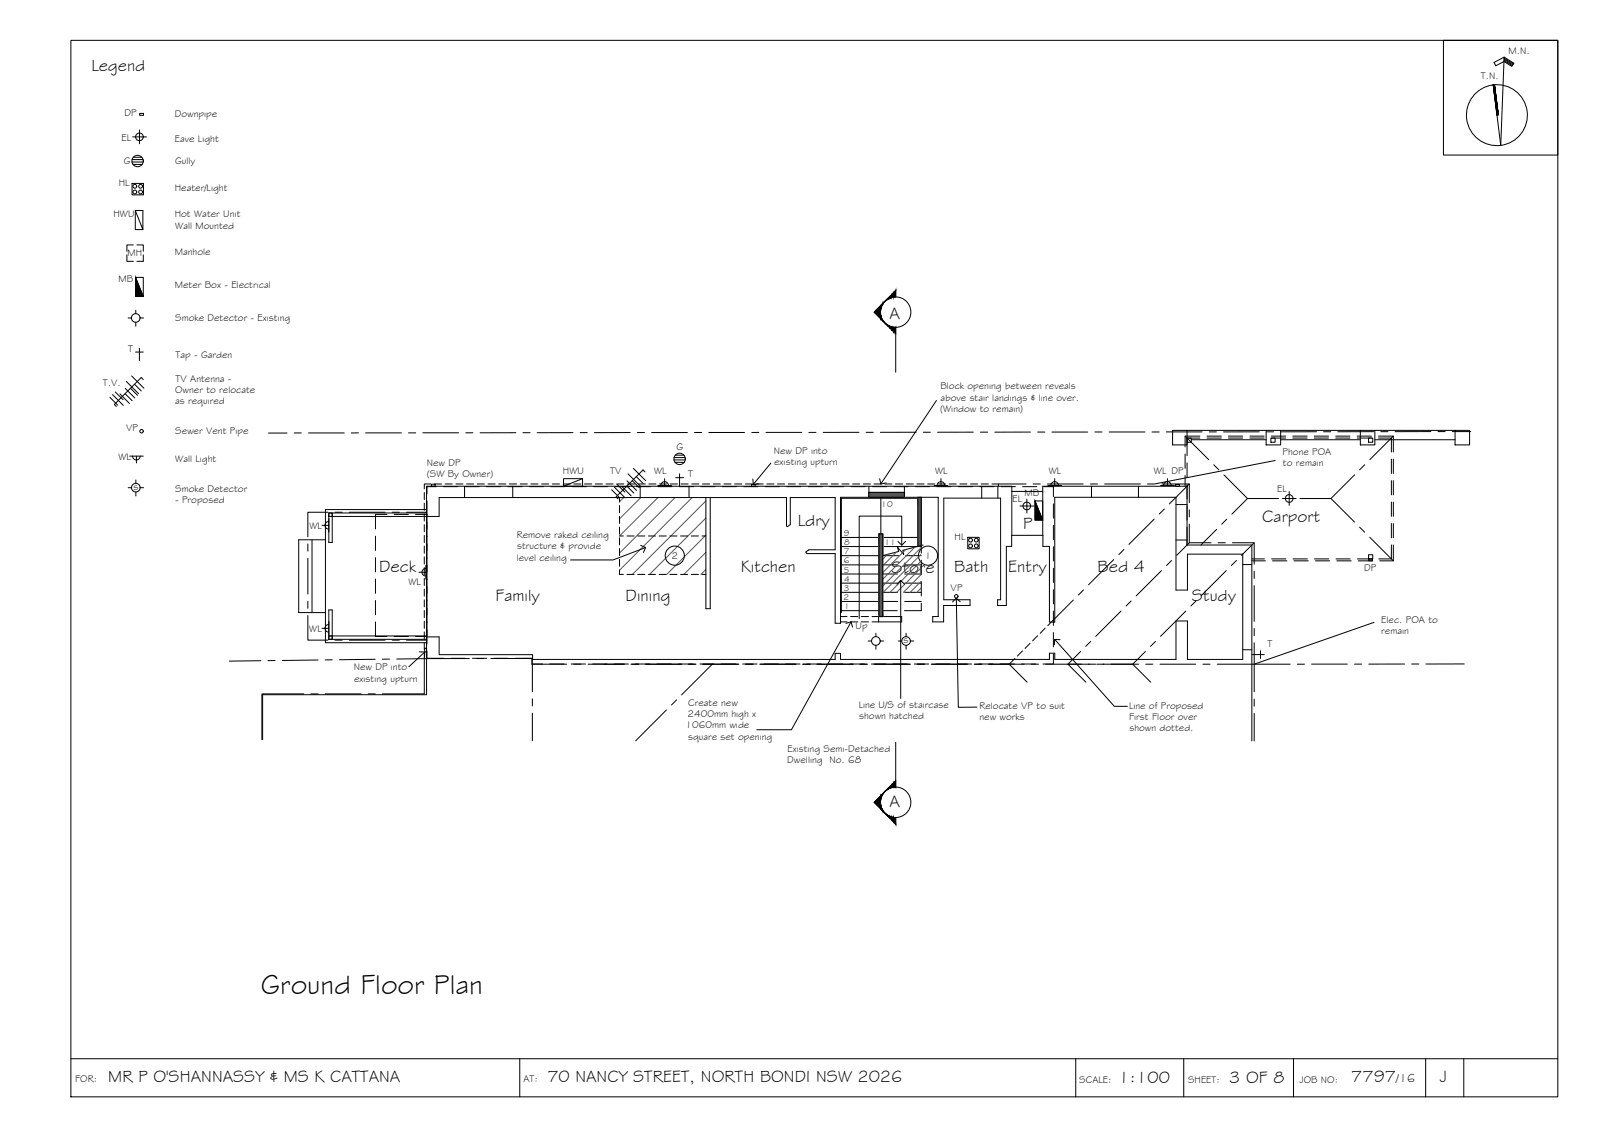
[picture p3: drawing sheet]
<svg xmlns="http://www.w3.org/2000/svg" width="420mm" height="297mm" viewBox="0 0 420 297" stroke-linecap="round" stroke-linejoin="round" font-family="sans-serif">
<!-- layer: BORDER -->
<g fill="none" stroke="#000" stroke-width=".26">
<path d="M18.6 10.6h390v277h-390zM378.6 10.6h30v30.1h-30zM394.4 15.8l2.2 1.4M394.5 15.3l2.4 1.5M394.5 15.6l2.3 1.4M394.5 15l2.5 1.6-.5 .8-2.1-1.3-2.1 1.1-.5-.8 2.7-1.4-.9 23.1-2-15.9M392 22.2l1 7.9M18.6 277.6h390M136.3 277.6v10M282.1 277.6v10M310.5 277.6v10M339.2 277.6v10"/>
<path d="M373.9 277.6v10M383.9 277.6v10"/>
<circle cx="392.6" cy="30.2" r="8"/>
</g>
<!-- layer: TEXT -->
<g fill="none" stroke="#000" stroke-width=".26">
<circle cx="177" cy="145.7" r="2.51"/>
<circle cx="243.4" cy="145.7" r="2.51"/>
</g>
<!-- layer: EXISTING -->
<g fill="none" stroke="#000" stroke-width=".26">
<path d="M307.5 112.8h3.8v3.8h-3.8zM311.3 114.8h1.1v1.1h-1.1zM311.3 112.8h20.8M312.4 115.3h19.7M332.1 112.8h3.8v3.8h-3.8zM333.3 114.8h1.1v1.1h-1.1zM335.9 112.8h20.9M335.9 115.3h20.9M356.8 112.8h3.8v3.8h-3.8zM358.9 114.8h1.1v1.1h-1.1zM360.6 112.8h21M360.6 115.3h21"/>
<path d="M381.6 112.8h3.8v3.8h-3.8zM86.2 135.4h29v-5h91.1v7.4l.2 .3 .8-.6v-7.1h11.7v13.7h-6.9l-.8 .6 .3 .4h7.4v18.3h1.4v-.4h1.8M86.2 134.5h.9v.9h-.9zM87.1 134.5v7.7h-.9v-7.7h25.7M111.9 133.6h-26.5v34.9h26.5M121.8 127.5v2.9M134.5 127.5v2.9M162.5 130.4v1.2M162.5 132.5v1.9M162.5 135.4v1.8M162.5 138.2v1.9M167.9 127.5v2.9"/>
<path d="M180.7 127.5v2.9M185.1 130.4v29.2h1.2v-29.2M227.9 127.5v2.9M237.2 127.5v2.9M257.5 127.5v3.1M261.7 127.5v3.1M265.4 128.8h8.1M286.3 127.5v2.9M298.6 127.5v2.9M308.4 132.3h2.9M81.8 141.5v19.1M85.4 141.5h-7.1v19.1h7.1"/>
<path d="M162.5 141v1.9M162.5 143.8v1.9M162.5 146.6v1.9M162.5 149.4v1.2h1M162.5 140.5h1M164.4 150.6h1.9M164.4 140.5h1.9M167.2 150.6h1.9M167.2 140.5h1.9M170.1 150.6h1.8M170.1 140.5h1.8M172.9 150.6h1.8"/>
<path d="M172.9 140.5h1.8M175.7 150.6h1.9M175.7 140.5h1.9M178.5 150.6h1.9M178.5 140.5h1.9M181.3 150.6h1.9M181.3 140.5h1.9M184.1 150.6h1M184.1 140.5h1M265.3 140.3h8.2v2.9h1.7v19.9h1.4v-32.7h31.8v24.3h3v-9.4h14.5v27.6h-14.5v-10.1h-3v10.1h-31.8v-1.6h-1.4v1.6h-54.8v-1.6h-1.4v1.6h-79.3v-1.3h-24.5v-4.6h-3.3M273.5 140.3v-12.8h37.8v15.4h17v51.4M308.4 141.6h2.9"/>
<path d="M325.9 148h2.4M358.9 145.4h1.1v1.1h-1.1zM86.2 166.7h.9v.9h-.9zM86.2 167.6v-7.7h.9v7.7M86.2 167.6h25.7M86.2 166.7h25.7M222.2 161.6h-1.8v-31.2h25.7v31.2h-1.5v1.4h2.9v-4.3h6.9v-1.5h-6.9v-26.6h14.9v26.6h-.8v1.5h2.3v-15.5h1.4l.1-15.7h-153.5v54.6h-43v11.8M223.1 163h1.9M223.1 161.6h1.9M225.9 163h1.9M225.9 161.6h1.9M228.7 161.6h7.8v1.4h-7.8"/>
<path d="M325.9 170.3h2.4"/>
</g>
<!-- layer: HATCH -->
<g fill="none" stroke="#545454" stroke-width=".26">
<path d="M163.6 130.4l-1.1 1.1M168.1 130.4l-5.6 5.6M172.6 130.4l-10.1 10.1M177 130.4l-14.5 14.6M181.5 130.4l-19 19.1M185.1 131.3l-19.2 19.3M185.1 135.8l-14.7 14.8M185.1 140.3l-10.2 10.3M185.1 144.8l-5.7 5.8M185.1 149.3l-1.3 1.3M232.7 145.3l-1.8 1.9M235.1 144.7l-4.2 4.2"/>
<path d="M237.5 144.1l-6.6 6.6M239.9 143.5l-9 9M241.5 143.6l-10.6 10.6M241.5 145.4l-9.9 9.9M241.5 147.2l-8.1 8.1M241.5 148.9l-6.3 6.4M241.5 150.7l-4.6 4.6M241.5 152.5l-2.8 2.8M241.5 154.2l-1 1.1"/>
</g>
<!-- layer: 0.13 -->
<g fill="none" stroke="#000" stroke-width=".26">
<path d="M314.7 114.8h-3.4v4.7M316.6 114.8h3.7M322.2 114.8h3.7M327.8 114.8h3.8M333.4 114.8h3.8M339.1 114.8h3.7M344.7 114.8h3.7M350.3 114.8h3.8M355.9 114.8h3.8M361.6 114.8h3.3v3.7M311.3 121.4v3.7M311.3 127v3.7"/>
<path d="M311.3 132.6v3.8M311.3 138.2v4.7M364.9 120.4v3.7M364.9 126v3.7M364.9 131.6v3.8M364.9 137.3v3.7M242.1 142.9l-5.3 1.4 .2 1.1-1.6-1.9 .3 1.1-5.3 1.4M328.3 146.5h3.3M333.5 146.5h3.8M339.1 146.5h3.8M344.7 146.5h3.8M350.4 146.5h3.7"/>
<path d="M356 146.5h3.8M364.9 142.9v3.6h-3.3"/>
</g>
<!-- layer: ROOFPLAN EXIST. -->
<g fill="none" stroke="#000" stroke-width=".26">
<path d="M310.8 119v3.8M310.8 114.3l6.2 6.2M314.7 114.3h-3.9v2.9M316.6 114.3h3.7M322.2 114.3h3.7M327.8 114.3h3.8M333.4 114.3h3.8M339.1 114.3h3.7M344.7 114.3h3.7M350.3 114.3h3.8M355.9 114.3h3.8M361.6 114.3h3.8v4.2"/>
<path d="M365.4 114.3l-6.2 6.2M86 134.3h-5.3v6.5M87.9 134.3h1.9M91.6 134.3h9.4M102.9 134.3h1.8M106.6 134.3h5.3M111.3 129.1v1.9M111.3 131.9v1.9M111.3 134.7v1.9M111.3 137.6v1.8M113 126.9h-1.7v1.3M113.9 126.9h1.9"/>
<path d="M116.7 126.9h1.9M119.6 126.9h1.8M122.4 126.9h1.8M125.2 126.9h1.8M128 126.9h1.9M130.8 126.9h1.9M133.6 126.9h1.9M136.4 126.9h1.9M139.2 126.9h1.9M142.1 126.9h1.8M144.9 126.9h1.8M147.7 126.9h1.8"/>
<path d="M150.5 126.9h1.9M153.3 126.9h1.9M156.1 126.9h1.9M158.9 126.9h1.9M161.7 126.9h1.9M164.6 126.9h1.8M167.4 126.9h1.8M170.2 126.9h1.8M173 126.9h1.9M175.8 126.9h1.9M178.6 126.9h1.9M181.4 126.9h1.9"/>
<path d="M184.2 126.9h1.9M187.1 126.9h1.8M189.9 126.9h1.8M192.7 126.9h1.8M195.5 126.9h1.9M198.3 126.9h1.9M201.1 126.9h1.9M203.9 126.9h1.9M206.7 126.9h1.9M209.6 126.9h1.8M212.4 126.9h1.8M215.2 126.9h1.9"/>
<path d="M218 126.9h1.9M220.8 126.9h1.9M223.6 126.9h1.9M226.4 126.9h1.9M229.2 126.9h1.9M232.1 126.9h1.8M234.9 126.9h1.8M237.7 126.9h1.9M240.5 126.9h1.9M243.3 126.9h1.9M246.1 126.9h1.9M248.9 126.9h1.9"/>
<path d="M251.7 126.9h1.9M254.6 126.9h1.8M257.4 126.9h1.8M260.2 126.9h1.7M269.1 126.9h-7.2v.6M271 126.9h1.8M274.7 126.9h9.4M286 126.9h1.8M289.7 126.9h9.4M301 126.9h1.8M302.7 136.1l-6.6 6.6M304.7 126.9h7.2v4.9"/>
<path d="M305.4 133.4l-1.4 1.4M310.8 124.7v2.8M311.9 137.4v4.9h5.7M311.9 133.7v1.8M311.9 126.9l-5.2 5.2M318.3 121.8l1.4 1.4M319.1 138.8l-4.1 4.1M321 124.5l6.2 6.2M321.7 136.1l-1.3 1.3M335.3 130.7h-8.1l-4.1 4.1M337.2 130.7h1.9M340.9 130.7h8.2"/>
<path d="M349.1 130.7l6.2 6.2M355.3 124.5l-6.2 6.2M356.6 138.2l1.3 1.3M357.9 121.8l-1.3 1.4M365.4 120.4v3.7M365.4 126v3.7M365.4 131.6v3.8M365.4 137.3v3.7M80.7 142.6v1.9M80.7 146.4v9.3M80.7 157.6v1.9M111.3 140.4v1.8"/>
<path d="M111.3 143.2v1.8M111.3 146v1.9M111.3 148.8v1.9M111.3 151.6v1.9M111.3 154.4v1.9M111.3 157.2v1.9M281.5 157.3l-6.7 6.7M284.2 154.7l-1.4 1.3M292.1 146.7l-6.6 6.6M294.8 144.1l-1.4 1.3M296.7 157.6l-1.4 1.3M304.6 149.6l-6.6 6.6"/>
<path d="M307.3 147l-1.3 1.3M311.9 142.3l-3.3 3.3M313.7 157.6l-1.4 1.3M319.5 142.3h1.9M321.6 149.6l-6.6 6.6M323.2 142.3h5.7v5.6M324.3 147l-1.4 1.3M328.3 147h3.6M328.9 149.8v1.9M328.9 153.5v9.4M328.9 142.3l-3.3 3.3M333.7 147h3.8"/>
<path d="M339.4 147h3.7M345 147h3.7M350.6 147h3.8M356.2 147h3.8M359.2 140.9l6.2 6.1M365.4 142.9v4.1h-3.5M80.7 161.4v6.4h5.3M87.9 167.8h1.9M91.6 167.8h9.4M102.9 167.8h1.8M106.6 167.8h5.3M111.3 171.3v10.6h-11"/>
<path d="M111.3 160.1v1.8M111.3 162.9v1.8M111.3 165.7v1.8M111.3 168.5v1.9M139.6 174.1v7.2M158.5 174.1h5.3M165.7 174.1h1.8M169.4 174.1h9.4M180.7 174.1h1.8M184.4 174.1h9.4M186.8 174.1l-8 8.1M195.7 174.1h1.8"/>
<path d="M199.4 174.1h9.4M210.7 174.1h1.8M214.4 174.1h9.4M225.7 174.1h1.8M229.4 174.1h9.4M240.7 174.1h1.8M244.4 174.1h9.4M255.7 174.1h1.8M259.4 174.1h5.3M264.7 174.1l4.7 4.8M266.2 172.6l-1.5 1.5M268.2 170.7l-1.4 1.3"/>
<path d="M270.2 168.7l-1.4 1.3M272.1 166.7l-1.3 1.3M274.1 164.7l-1.3 1.3M280.1 174.1l4.7 4.8M280.1 174.1h5.7M283.4 170.8l-3.3 3.3M286.1 168.2l-1.4 1.3M287.6 174.1h1.9M291.4 174.1h5.7M294 160.2l-6.6 6.6M297.1 174.1l4.7 4.8M300.4 170.8l-3.3 3.3"/>
<path d="M303.1 168.2l-1.4 1.3M311 160.2l-6.6 6.6M328.9 164.8v1.9M328.9 168.5v12.9M79.7 181.9h-11v12M81.5 181.9h1.9M85.3 181.9h9.4M96.5 181.9h1.9M139.6 183.2v1.9M139.6 187v7.2M174.8 186.1l-8.1 8.1M177.4 183.5l-1.3 1.3"/>
<path d="M328.9 183.3v1.8M328.9 187v7.3"/>
</g>
<!-- layer: BOUNDARY -->
<g fill="none" stroke="#000" stroke-width=".26">
<path d="M70.4 113.5h4.9M77.2 113.5h1.8M80.9 113.5h9.4M94 113.5h-1.9M95.9 113.5h9.4M107.2 113.5h1.8M110.9 113.5h9.4M122.2 113.5h1.8M135.3 113.4l-9.4 .1M137.1 113.4h1.9M150.3 113.4h-9.4M152.2 113.4h1.8"/>
<path d="M165.3 113.4h-9.4M167.2 113.4h1.8M170.9 113.4h9.4M182.1 113.4h1.9M185.9 113.4h9.4M199 113.4h-1.8M200.9 113.4h9.4M212.1 113.4h1.9M225.3 113.3l-9.4 .1M227.1 113.3h1.9M240.3 113.3h-9.4M242.2 113.3h1.8"/>
<path d="M255.3 113.3h-9.4M257.1 113.3h1.9M270.3 113.3h-9.4M272.1 113.3h1.9M275.9 113.3h9.4M287.2 113.3h1.8M290.9 113.3h9.4M302.1 113.3h1.9M305.9 113.2h9.4M317.1 113.2h1.9M330.3 113.2h-9.4M332.2 113.2h1.8"/>
<path d="M345.3 113.2h-9.4M347.1 113.2h1.9M360.3 113.2h-9.4M362.1 113.2h1.9M375.3 113.1l-9.4 .1M377.2 113.1h1.8M380.9 113.1h4.8M68.4 173.2l-8.3 .1M72.2 173.2h-1.9M83.4 173l-9.4 .2M87.2 173h-1.9M98.4 172.8l-9.4 .2"/>
<path d="M102.2 172.8h-1.9M123.1 172.6l-19.1 .2M125 172.6h1.9M128.7 172.6h10.8v1.5h9.1M150.5 174.1h1.9M154.2 174.1h9.4M165.5 174.1h1.9M169.2 174.1h9.4M180.5 174.1h1.9M184.2 174.1h9.4M195.5 174.1h1.9M199.2 174.1h9.4"/>
<path d="M210.5 174.1h1.9M214.2 174.1h9.4M225.5 174.1h1.9M229.2 174.1h9.4M240.5 174.1h1.9M244.2 174.1h9.4M255.5 174.1h1.9M259.2 174.1h9.4M270.5 174.1h1.9M274.2 174.1h9.4M285.5 174.1h1.9M289.2 174.1h9.4"/>
<path d="M300.5 174.1h1.9M304.2 174.1h9.4M315.5 174.1h1.9M319.2 174.1h19.2M340.2 174.1h1.9M344 174.1h9.4M355.2 174.1h1.9M368.4 174.1h-9.4M370.2 174.1h1.9M384 174.1h-10"/>
</g>
<!-- layer: SERVICES -->
<g fill="none" stroke="#000" stroke-width=".26">
<path d="M34.8 35.9h3.6M36.6 34.1v3.6M36.6 29.7h1v.5h-1zM34.6 42.5h3M34.6 48.1h3v3h-3zM34.6 41.8h2.9M34.9 43.1h2.4M35 41.2h2.2M35.5 55.2l2 5v-5h-2v5h2M33.3 66.8v1.7h1.7M35 64.2h-1.7v1.7M35.5 72.7v5h2.1l-2.1-5h2.1v5"/>
<path d="M35.9 64.2h1.7v1.7M37.6 66.8v1.7h-1.7M33.1 100l3.2 3.2M33.6 83.4h.9M34.5 98.6l3.2 3.2M35.5 92.3h2.1M35.6 81.3v.9M35.6 84.5v1M36.6 91.3v3.3M36.7 83.4h.9M37.6 99.5l-.6-.5-7 7 .5 .6M28.8 104.2l2.1 2"/>
<path d="M29.5 103.5l2.8 2.8M30.2 102.8l2.1 2M31.5 103.3l2.4 2.5M32.8 103.2l1.9 1.9M32.9 101.8l2.5 2.5M34 119.6h3.6M34.2 101.8l1.9 1.8M34.8 119.6a1.01 1.01 0 0 0 1 1 1.01 1.01 0 0 0 1-1M35.3 100.7l1.7 1.8M35.8 119.6v1.8M176.8 120h2.9M177.1 119.3h2.3"/>
<path d="M33.6 127.9h.9M35.6 125.8v.9M35.6 129v1M36.8 127.9h.9M84.4 137.7h1.8M86.2 136.7a1.01 1.01 0 0 0-1 1 1.01 1.01 0 0 0 1 1M86.2 135.9v3.6M113.1 127h1v.5h-1zM152.8 125.5l-5 2h5v-2h-5v2M160.4 128.4l2.1 2M161.1 127.7l2.8 2.8M161.8 127l2.1 2"/>
<path d="M163.1 127.5l2.4 2.5M164.4 127.4l1.9 1.9M164.5 126.1l2.4 2.5M164.7 124.2l3.2 3.2M165.8 126l1.9 1.9M166.1 122.8l3.2 3.2M166.9 125l1.7 1.7M169.2 123.7l-.6-.5-7 7.1 .5 .5M172.5 127.3h3.6M173.3 127.3a1.01 1.01 0 0 1 1-1 1.01 1.01 0 0 1 1 1M174.3 125.5v1.8M176.8 120.6h2.9"/>
<path d="M177 121.2h2.5M177.2 125.2h2M178.2 124.2v3.3M197.1 127h1v.5h-1zM245 127.3h3.6M245.8 127.3a1.01 1.01 0 0 1 1-1 1.01 1.01 0 0 1 1 1M246.8 125.5v1.8M267.5 132.7h3.6M269.3 130.9v3.6M271.4 131.3v5h2.1l-2.1-5h2.1v5M274.8 127.3h3.6M275.6 127.3a1.01 1.01 0 0 1 1-1 1.01 1.01 0 0 1 1 1"/>
<path d="M276.6 125.5v1.8M304.4 127.3h3.6M305.2 127.3a1.01 1.01 0 0 1 1-1 1.01 1.01 0 0 1 1 1M306.2 125.5v1.8M308.3 127h1v.5h-1zM334.5 120.7l-31.5 6.1M336.3 130.7h3.6M338.1 128.9v3.6M109.9 150h1.8M111.7 149a1.01 1.01 0 0 0-1 1 1.01 1.01 0 0 0 1 1M111.7 148.2v3.6M253.8 140.9h3v3h-3z"/>
<path d="M359 146.5h1v.5h-1zM84.4 164.7h1.8M86.2 163.7a1.01 1.01 0 0 0-1 1 1.01 1.01 0 0 0 1 1M86.2 162.9v3.6M111.4 169.9h.5v1h-.5zM227.7 168.1h.9M229.7 166v.9M229.7 169.2v1M230.9 168.1h.8M235.6 168.1h.9M237.6 166v.9M237.6 169.2v1"/>
<path d="M238.8 168.1h.9M328.3 171.6h3.3M330.6 170.6v2M360.4 163.2l-31.5 10.9"/>
<circle cx="36.6" cy="35.9" r="1.01"/>
<circle cx="35.4" cy="50.3" r=".5"/>
<circle cx="35.4" cy="48.8" r=".5"/>
<circle cx="36.1" cy="42.2" r="1.49"/>
<circle cx="36.9" cy="50.3" r=".5"/>
<circle cx="36.9" cy="48.8" r=".5"/>
<circle cx="35.6" cy="83.4" r="1.13"/>
<circle cx="37.1" cy="113.1" r=".46"/>
<circle cx="35.6" cy="127.9" r="1.13"/>
<circle cx="178.2" cy="120.3" r="1.49"/>
<circle cx="269.3" cy="132.7" r="1.01"/>
<circle cx="338.1" cy="130.7" r="1.01"/>
<circle cx="250.8" cy="156.3" r=".46"/>
<circle cx="254.5" cy="143.1" r=".5"/>
<circle cx="254.5" cy="141.6" r=".5"/>
<circle cx="256" cy="141.6" r=".5"/>
<circle cx="256" cy="143.1" r=".5"/>
<circle cx="229.7" cy="168" r="1.13"/>
<circle cx="237.6" cy="168" r="1.13"/>
</g>
<path d="M35.5 72.7l2.1 5h-2.1zM271.4 131.3l2.1 5h-2.1z" fill="#000" stroke="#000" stroke-width=".26"/>
<!-- layer: 0 -->
<g fill="none" stroke="#000" stroke-width=".26">
<path d="M245.6 105l-14.6 21.9M197.4 125.6l.2 1.4 1.4-.2M202.2 121.4l-4.6 5.6M230.7 125.5l.3 1.4 1.4-.3M168 143l1.3 .5-.6 1.3M169.3 143.5l-8.5 3.3h-11.2M235.2 153.2l1-1 1 1M235.5 141.9l1 1 1-1M236.2 152.2v30.9M236.5 142.9v-7.6h-11.2v26.9M250.8 156.8l.5 28.6h4.9M251.8 157.8l-1-1-1 1"/>
<path d="M110 170.9h1.4l-.1 1.5M111.4 170.9l-4.2 3.9M221.9 163.4l1.3-.4 .4 1.4M223.2 163l-15.6 28.3h-9.1M276.6 167.6l15.7 17.6h3.4M278 167.7l-1.4-.1-.1 1.5"/>
</g>
<!-- layer: STAIRS -->
<g fill="none" stroke="#000" stroke-width=".26">
<path d="M231 130.6v9.4M241.6 130.4v14.6M220.7 140.9h9.8M220.7 143.3h9.8M220.7 145.7h9.8M220.7 148.1h9.8M220.7 150.5h9.8M220.7 152.9h9.8M220.7 155.3h9.8M220.7 157.7h9.8M231 140.9v20.1M231 148.1h4.4"/>
<path d="M231 150.5h4.4M231 152.9h4.4M231 155.3h4.4M231 157.7h4.4M231.8 140.9h9.5M231.8 143.3h9.8M235.7 145.7h-4.2v-5.7h-1v21M237.3 148.1h4.3M237.3 150.5h4.3M237.3 152.9h4.3M237.3 155.3h4.3M237.3 157.7h4.3"/>
<path d="M237.5 145.7h4.1M241.3 143.1v-12.5h-20.6v30h-.3M241.6 146.9v3.7M241.6 152.5v3.7M241.6 158.1v2h-4.4M220.7 160.1h9.7M230.4 161h.5M230.9 160.1h4.4"/>
</g>
<!-- layer: NEWWORK -->
<g fill="none" stroke="#000" stroke-width=".26">
<path d="M101.5 134.9h-3v3.8M103.4 134.9h3.7M109 134.9h3M112 131.3v31.9M114.5 127.6h-2.5v1.9M116.3 127.6h3.8M121.9 127.6h3.8M127.6 127.6h3.7M133.2 127.6h3.7M138.8 127.6h3.8M144.4 127.6h3.8M150.1 127.6h3.7"/>
<path d="M155.7 127.6h3.7M161.3 127.6h3.8M166.9 127.6h3.8M172.6 127.6h3.7M178.2 127.6h3.7M183.8 127.6h3.8M189.4 127.6h3.8M195.1 127.6h3.7M200.7 127.6h3.7M206.3 127.6h3.8M211.9 127.6h3.8M217.6 127.6h3.7"/>
<path d="M223.2 127.6h3.7M227.9 129.1h9.3v1.3h-9.3zM228.8 127.6h3.8M230.5 140h1v21.6h-1zM234.4 127.6h3.8M240.1 127.6h3.7M240.7 130.4h.9v12.6l-.9 .3zM245.7 127.6h3.7M251.3 127.6h3.8M256.9 127.6h3.8M262.6 127.6h3.7M268.2 127.6h3.7"/>
<path d="M273.8 127.6h2.5v2.6M276.3 132.1v3.7M276.3 137.7v3.8M98.5 140.6v3.7M98.5 146.2v3.7M98.5 151.8v3.7M98.5 157.4v3.8M276.3 143.3v3.8M276.3 149v3.7M276.3 154.6v3.7M98.5 163.1v3.8h3M103.4 166.9h3.7"/>
<path d="M112 163.1v3.8h-3M112 165.1v3.7M112 170.7v1.9h4.4M118.3 172.6h3.7M123.9 172.6h3.8M129.5 172.6h3.8M135.2 172.6h4.4v1.5h2.7M144.2 174.1h3.7M149.8 174.1h3.8M155.4 174.1h3.8M161.1 174.1h3.7M166.7 174.1h3.7"/>
<path d="M172.3 174.1h3.8M177.9 174.1h3.8M183.6 174.1h3.7M189.2 174.1h3.7M194.8 174.1h3.8M200.4 174.1h3.8M206.1 174.1h3.7M211.7 174.1h3.7M217.3 174.1h3.8M220.4 161.6v1.4M222.9 174.1h3.8M228.6 174.1h3.7"/>
<path d="M230.4 161.6v1.4M234.2 174.1h3.7M239.8 174.1h3.8M245.4 174.1h3.8M251.1 174.1h3.7M256.7 174.1h3.7M262.3 174.1h3.8M267.9 174.1h3.8M276.3 171.5v2.6h-2.8M276.3 160.2v3.8M276.3 165.8v3.8"/>
</g>
<!-- layer: SECTION POINT -->
<g fill="#000" stroke="#000" stroke-width=".26">
<path d="M231.4 79.7l.3-.3-.3 .5zM232.1 79l.4-.4zM229.3 81.8l1.6-1.6v3.3zM231.7 84.2l.4 .5zM232.1 84.7l.4 .4zM230.9 208.7v3.3l-1.6-1.7zM231.4 212.3l.3 .5zM232.1 207.5l-.4 .5zM232.1 207.5l.4-.4zM232.1 213.2l.4 .4z"/>
<path d="M231.2 79.9v.5l.2-.7zM231.4 79.7l-.2 .7z"/>
<path d="M231.7 79.4l-.3 .5zM231.7 79.4l.4-.4z"/>
<path d="M232.5 78.6l.4-.4zM232.9 78.2v.2l-.4 .3z"/>
<path d="M232.9 78.2v.2l.5-.7zM233.4 77.7v.5l-.5 .2z"/>
<path d="M233.4 77.7v.5l.5-1zM233.9 77.2v.8l-.5 .2z"/>
<path d="M233.9 77.2v.8l.5-1.3zM234.4 76.7v1.2l-.5 .1z"/>
<path d="M234.4 76.7v1.2l.5-1.7zM234.9 76.2v1.6l-.5 .1z"/>
<path d="M230.9 80.2v1.4zM231 80.1l-.1 1.5z"/>
<path d="M230.9 82.1v1.4zM231 82.7v.9z"/>
<path d="M231 80.1v.9l.2-1.1zM231.2 79.9l-.2 1.1z"/>
<path d="M231 82.7v.9l.2-.4zM231.2 83.2v.5l-.2-.1z"/>
<path d="M231.2 83.2v.5l.2 .1zM231.2 83.7l.2 .1v.2z"/>
<path d="M231.4 83.8v.2l.3 .2zM231.4 84l.3 .3z"/>
<path d="M232.5 85l.4 .3zM232.5 85.1l.4 .2v.2z"/>
<path d="M232.9 85.3v.2h.5zM232.9 85.5h.5v.5z"/>
<path d="M233.4 85.5v.5l.5-.3zM233.4 86l.5-.3v.8z"/>
<path d="M233.9 85.7v.8l.5-.7zM234.4 85.8v1.2l-.5-.5z"/>
<path d="M234.4 85.8v1.2l.5-1.2zM234.9 85.8v1.7l-.5-.5z"/>
<path d="M230.9 210.6l.1 1.5zM230.9 210.6l.1 1.5z"/>
<path d="M230.9 208.7v1.4zM231 208.6v.9z"/>
<path d="M231 211.2l.2 1.1-.2-.2zM231 211.2l.2 1.1z"/>
<path d="M231 208.6l.2 .4-.2 .5zM231 208.6l.2 .4v-.6z"/>
<path d="M231.2 211.7l.2 .8-.2-.2zM231.2 211.7l.2 .8z"/>
<path d="M231.2 208.4h.2l-.2 .6zM231.4 208.2l-.2 .2h.2z"/>
<path d="M231.4 212.3l.3 .5zM231.7 212.7l.4 .5z"/>
<path d="M231.4 208.2l.3-.2-.3 .4zM231.4 208.2l.3-.3z"/>
<path d="M232.5 213.5l.4 .5zM232.5 213.5l.4 .5z"/>
<path d="M232.5 207.1l.4-.2zM232.9 206.7l-.4 .4 .4-.2z"/>
<path d="M232.9 213.8l.5 .7zM232.9 213.8l.5 .7v-.5z"/>
<path d="M232.9 206.7l.5-.1-.5 .3zM232.9 206.7l.5-.1v-.4z"/>
<path d="M233.4 214l.5 1-.5-.5zM233.4 214l.5 1v-.8z"/>
<path d="M233.4 206.2l.5 .3-.5 .1zM233.9 205.7l-.5 .5 .5 .3z"/>
<path d="M233.9 214.2l.5 1.3-.5-.5zM233.9 214.2l.5 1.3v-1.2z"/>
<path d="M233.9 205.7l.5 .7-.5 .1zM234.4 205.2l-.5 .5 .5 .7z"/>
<path d="M234.4 214.3l.5 1.7-.5-.5zM234.4 214.3l.5 1.7v-1.7z"/>
<path d="M234.4 205.2l.5 1.1-.5 .1zM234.4 205.2l.5 1.1v-1.6z"/>
</g>
<g fill="none" stroke="#000" stroke-width=".26">
<path d="M234.9 77.8v-1.6l-5.6 5.6 5.6 5.7M234.9 85.8v11.8M234.9 194.6v11.7M234.9 204.7l-5.6 5.6 5.6 5.7v-1.7"/>
<circle cx="234.9" cy="81.8" r="4"/>
<circle cx="234.9" cy="210.3" r="4"/>
</g>
<!-- layer: BORDER -->
<g fill="#000" stroke="#000" stroke-width=".26">
<path d="M391.6 22.2l1 8zM391.6 22.2h.3l.8 8z"/>
<path d="M391.9 22.2l.8 8 .3-.1zM391.9 22.2l1.1 7.9z"/>
</g>
<!-- layer: HATCH -->
<g fill="#545454" stroke="#545454" stroke-width=".26">
<path d="M240.7 130.4h.9v12.6z"/>
<path d="M227.9 129.1l9.3 1.3v-1.3zM227.9 129.1l9.3 1.3h-9.3z"/>
<path d="M240.7 130.4v12.6h.9zM240.7 143h.9l-.9 .3z"/>
<path d="M230.5 140l1 21.6v-21.6zM230.5 140l1 21.6h-1z"/>
</g>
<text font-size="7.5" x="68.4" y="260.5">Ground Floor Plan</text>
<g font-size="4.5">
<text x="24" y="18.6">Legend</text>
<text x="233.3" y="83.5">A</text>
<text x="331.1" y="137">Carport</text>
<text x="209.2" y="138">Ldry</text>
<text x="268.4" y="138.6">P</text>
<text x="99.4" y="150.1">Deck</text>
<text x="194.3" y="150.1">Kitchen</text>
<text x="233.8" y="150.1">Store</text>
<text x="250.3" y="150.1">Bath</text>
<text x="264.4" y="150.1">Entry</text>
<text x="287.9" y="150.1">Bed 4</text>
<text x="130" y="157.6">Family</text>
<text x="164.1" y="157.6">Dining</text>
<text x="312.6" y="157.6">Study</text>
<text x="233.3" y="211.6">A</text>
<text x="28.4" y="283.6">MR P O'SHANNASSY &amp; MS K CATTANA</text>
<text x="143.6" y="283.6">70 NANCY STREET, NORTH BONDI NSW 2026</text>
<text x="293.3" y="283.9">1:100</text>
<text x="322.3" y="283.9">3 OF 8</text>
<text x="354.4" y="283.8">7797</text>
<text x="377.7" y="283.8">J</text>
</g>
<text font-size="3.2" x="366.2" y="283.8">/16</text>
<g font-size="2.6">
<text x="395.6" y="14.2">M.N.</text>
<text x="388.4" y="20.7">T.N.</text>
<text x="32.6" y="30.4">DP</text>
<text x="45.8" y="30.7">Downpipe</text>
<text x="31.9" y="36.9">EL</text>
<text x="45.9" y="37.1">Eave Light</text>
<text x="32.5" y="43">G</text>
<text x="45.9" y="42.9">Gully</text>
<text x="31.1" y="48.9">HL</text>
<text x="45.8" y="50.2">Heater/Light</text>
<text x="29.7" y="56.9">HWU</text>
<text x="45.8" y="57">Hot Water Unit</text>
<text x="46" y="59.9">Wall Mounted</text>
<text x="33.4" y="67.1">MH</text>
<text x="45.8" y="66.8">Manhole</text>
<text x="31" y="74">MB</text>
<text x="45.8" y="75.5">Meter Box - Electrical</text>
<text x="45.9" y="84.2">Smoke Detector - Existing</text>
<text x="33.6" y="92.2">T</text>
<text x="46" y="93.9">Tap - Garden</text>
<text x="27" y="101.1">T.V.</text>
<text x="46" y="100">TV Antenna -</text>
<text x="45.9" y="102.9">Owner to relocate</text>
<text x="46" y="105.9">as required</text>
<text x="246.6" y="107.9">(Window to remain)</text>
<text x="246.6" y="102.1">Block opening between reveals</text>
<text x="246.7" y="105">above stair landings &amp; line over.</text>
<text x="33.1" y="112.9">VP</text>
<text x="45.9" y="113.7">Sewer Vent Pipe</text>
<text x="177.4" y="117.9">G</text>
<text x="203" y="119.1">New DP into</text>
<text x="336.4" y="119.2">Phone POA</text>
<text x="31.1" y="120.5">WL</text>
<text x="46" y="121.2">Wall Light</text>
<text x="111.9" y="122.3">New DP</text>
<text x="112" y="125.2">(SW By Owner)</text>
<text x="147.6" y="124.3">HWU</text>
<text x="160.1" y="124.2">TV</text>
<text x="171.5" y="124.3">WL</text>
<text x="180.5" y="125">T</text>
<text x="203.1" y="122">existing upturn</text>
<text x="245.2" y="124.3">WL</text>
<text x="275" y="124.3">WL</text>
<text x="302.6" y="124.3">WL DP</text>
<text x="336.5" y="122.2">to remain</text>
<text x="35" y="128.4">s</text>
<text x="45.9" y="131.8">- Proposed</text>
<text x="45.9" y="128.9">Smoke Detector</text>
<text x="265.6" y="131.7">EL</text>
<text x="268.7" y="130">MB</text>
<text x="334.9" y="129">EL</text>
<text x="81.2" y="138.6">WL</text>
<text x="135.5" y="141.1">Remove raked ceiling</text>
<text x="250.3" y="141.7">HL</text>
<text x="135.5" y="147">level ceiling</text>
<text x="135.6" y="144">structure &amp; provide</text>
<text x="176.1" y="146.5">2</text>
<text x="242.5" y="146.5">1</text>
<text x="357.8" y="149.8">DP</text>
<text x="107.1" y="153.3">WL</text>
<text x="249.3" y="155">VP</text>
<text x="81.1" y="165.6">WL</text>
<text x="224.4" y="165">Up</text>
<text x="362.3" y="163.2">Elec. POA to</text>
<text x="362.3" y="166.1">remain</text>
<text x="237" y="168.6">s</text>
<text x="332.4" y="169.6">T</text>
<text x="92.8" y="175.8">New DP into</text>
<text x="92.9" y="178.7">existing upturn</text>
<text x="180.5" y="185.1">Create new</text>
<text x="225.2" y="185.6">Line U/S of staircase</text>
<text x="256.9" y="185.9">Relocate VP to suit</text>
<text x="296.1" y="185.9">Line of Proposed</text>
<text x="179.8" y="191">1060mm wide</text>
<text x="180.3" y="188">2400mm high x</text>
<text x="225.3" y="188.5">shown hatched</text>
<text x="256.9" y="188.8">new works</text>
<text x="296.1" y="188.8">First Floor over</text>
<text x="296.2" y="191.8">shown dotted.</text>
<text x="180.5" y="193.9">square set opening</text>
<text x="206.5" y="197.1">Existing Semi-Detached</text>
<text x="206.5" y="200">Dwelling No. 68</text>
<text x="19.7" y="283.8">FOR:</text>
<text x="137.3" y="283.6">AT:</text>
<text x="283" y="283.9">SCALE:</text>
<text x="311.6" y="283.9">SHEET:</text>
<text x="340.8" y="283.9">JOB NO:</text>
</g>
<g font-size="2.2">
<text x="231.1" y="132.8">10</text>
<text x="221.3" y="140.5">9</text>
<text x="221.4" y="142.9">8</text>
<text x="232" y="142.9">11</text>
<text x="221.3" y="147.7">6</text>
<text x="221.3" y="145.3">7</text>
<text x="221.3" y="150.1">5</text>
<text x="221.3" y="154.9">3</text>
<text x="221.4" y="152.5">4</text>
<text x="221.2" y="157.3">2</text>
<text x="221.4" y="159.7">1</text>
</g>
</svg>
